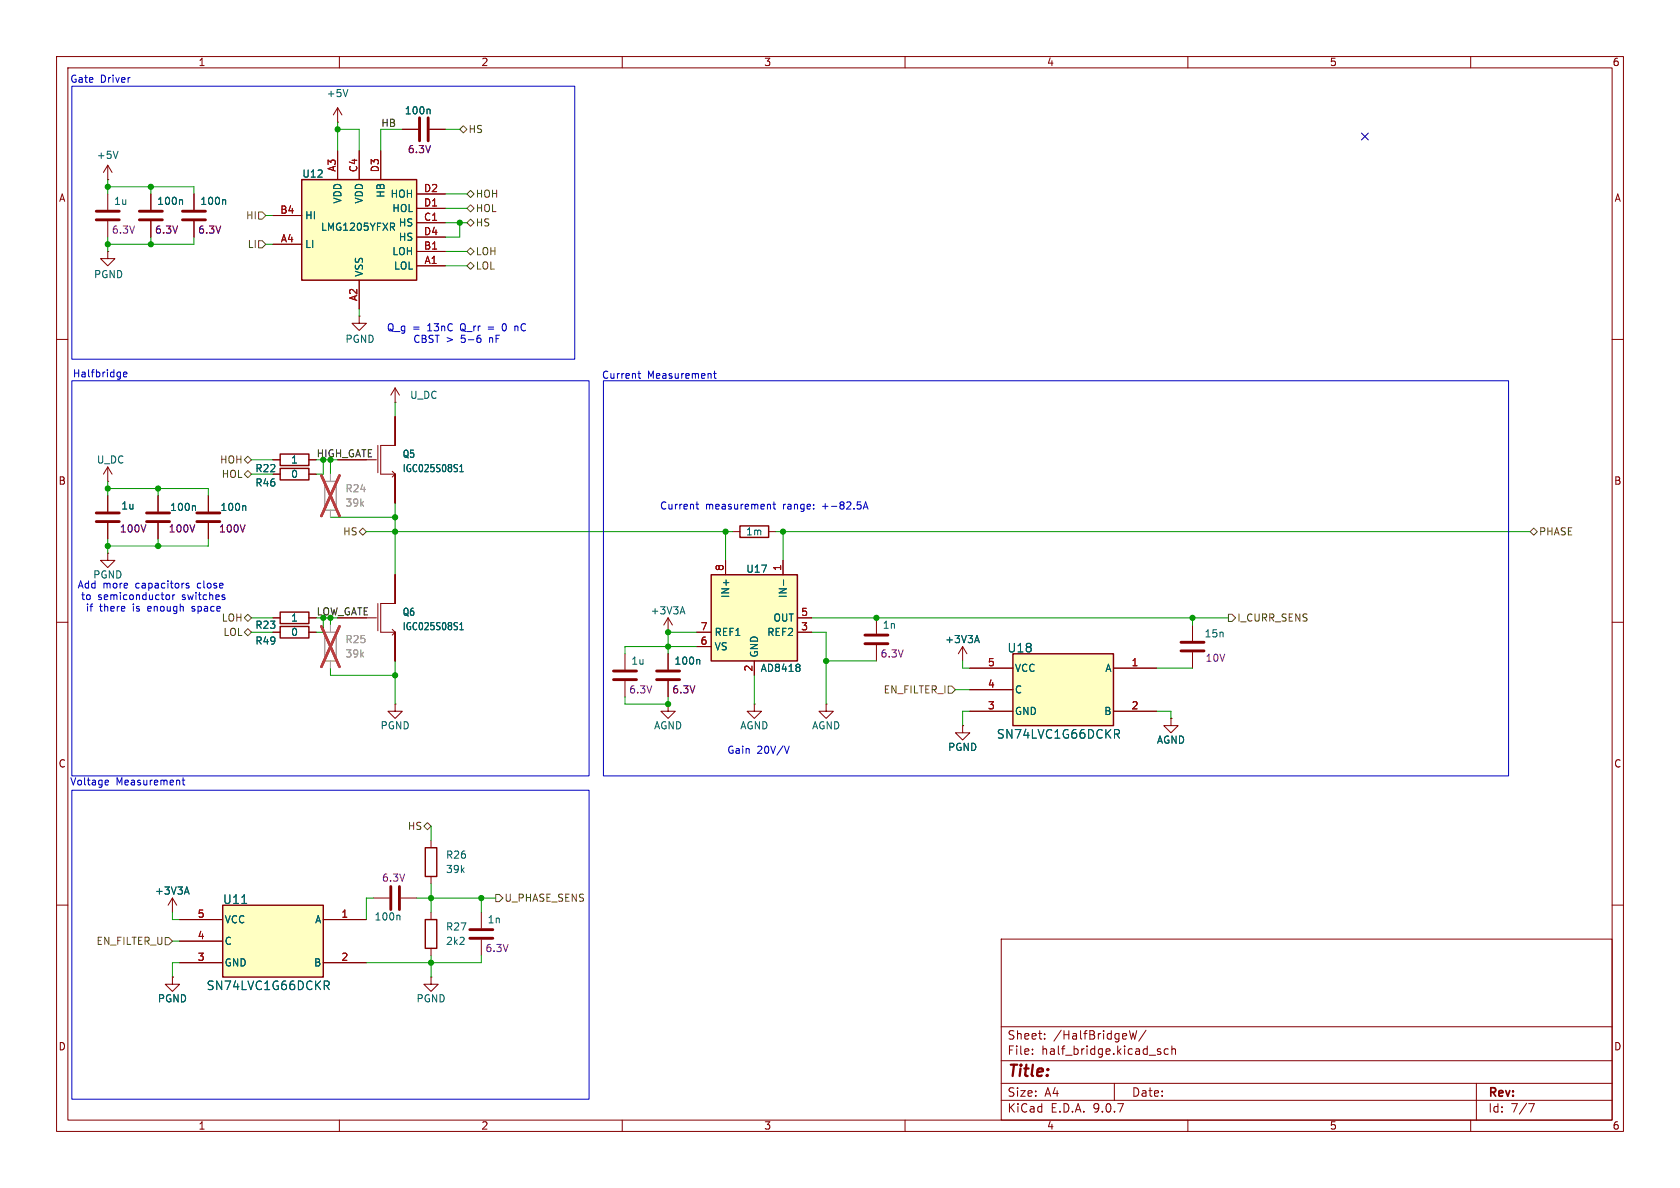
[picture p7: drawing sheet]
<svg xmlns="http://www.w3.org/2000/svg" width="297mm" height="210mm" viewBox="0 0 297 210" stroke-linecap="round" stroke-linejoin="round" font-family="sans-serif">
<g fill="none" stroke="#840000" stroke-width=".18">
<path d="M10 10h277v190h-277zM12 12h273v186h-273zM60 10v2M110 10v2M160 10v2M210 10v2M260 10v2M26.7 34.3v2.8M26.7 39.1v2.8M34.3 34.3v2.8M34.3 39.1v2.8M71.1 22.9h2.8"/>
<path d="M75.9 22.9h2.8M10 60h2M285 60h2M19 97.8v1.3h1.3l-1.3 1.2-1.2-1.2h1.2M19 97.8h.1M19 87.6v2.8M19 92.5v2.8M27.9 87.6v2.8M27.9 92.5v2.8M129.5 94h1.3M135.9 94h1.3M10 110h2"/>
<path d="M48.3 111.8h1.2M54.6 111.8h1.3M118.1 115.6v2.8M285 110h2M118.1 120.4v2.8M146 124.5v1.2h1.3l-1.3 1.3-1.2-1.3h1.2M146 124.5h.1M10 160h2M30.5 172.7v1.3h1.2l-1.2 1.3-1.3-1.3h1.3M30.5 172.7h.1M85.1 161.3v2.8M85.1 166.1v2.8"/>
<path d="M177 166h108v32h-108zM285 160h2M60 198v2M110 198v2M160 198v2M177 194.5h108M177 191.5h108M177 187.5h108M177 181.5h108M182.5 186.3v.1M182.5 185.5v.1M184.7 183.6v.1"/>
<path d="M184.7 182.8v.1M197 191.5v3M199.7 182.2l.3 1.5 .3-1.1 .3 1.1 .4-1.5M202.6 182.1l-1.3 2M204.8 185.9l.4 .1v.2l-.2 .2h-.3M204.8 185.4l.4 .1M206.5 185.5l-.4-.1-.3 .3v.4l.2 .2h.5M207.2 185.5l.2-.1 .3 .1 .1 .9M207.2 184.9v1.5M210 198v2M260 198v2M261 191.5v6.5"/>
<path d="M270.2 195.1h1l-.6 1.5"/>
</g>
<g fill="none" stroke="#840000" stroke-width=".51">
<path d="M24.6 37.3h4.1M24.6 38.9h4.1M32.3 37.3h4M32.3 38.9h4M74.2 20.8v4.1M75.7 20.8v4.1M17 90.7h4.1M17 92.2h4.1M25.9 90.7h4.1M25.9 92.2h4.1M116.1 118.6h4M116.1 120.1h4"/>
<path d="M83.1 164.3h4M83.1 165.9h4"/>
</g>
<path d="M75.9 19.3l.1 .2v.6M32.1 35.3l.2 .2v.6M39.7 35.3l.2 .2v.6M34.4 89.4l.2 .2v.6M123.5 116.6l.2 .2v.6" fill="none" stroke="#006464" stroke-width=".18"/>
<path d="M130.8 93h5.1v2h-5.1zM49.5 110.7h5.1v2.1h-5.1z" fill="none" stroke="#840000" stroke-width=".25"/>
<path d="M53.3 31.8h20.4v17.7h-20.4z" fill="#ffffc2"/>
<path d="M53.3 31.8h20.4v17.7h-20.4z" fill="none" stroke="#840000" stroke-width=".25"/>
<g fill="none" stroke="#840000" stroke-width=".18">
<path d="M48.3 38.1h5M59.7 26.7v5.1M63.5 26.7v5.1M67.3 26.7v5.1M73.7 34.3h5M73.7 36.8h5M73.7 39.4h5M48.3 43.2h5M63.5 55.9v1.3h1.3l-1.3 1.2-1.3-1.2h1.3M63.5 55.9h.1M63.5 49.5v5.1M73.7 41.9h5"/>
<path d="M73.7 44.5h5M73.7 47h5M110.5 115.6v2.8M110.5 120.4v2.8M66 158.8h2.8M70.9 158.8h2.8"/>
</g>
<path d="M69.6 39.5l.2 .2-.2 .3M69.3 40.1l.5 .6M70.5 161.8l.2 .2v.6" fill="none" stroke="#006464" stroke-width=".18"/>
<path d="M108.5 118.6h4M108.5 120.1h4M69.1 156.7v4.1M70.6 156.7v4.1" fill="none" stroke="#840000" stroke-width=".51"/>
<path d="M39.4 160h17.7v12.7h-17.7z" fill="#ffffc2"/>
<path d="M49.5 80.3h5.1v2h-5.1zM49.5 82.8h5.1v2h-5.1zM49.5 108.2h5.1v2h-5.1zM75.2 149.9h2v5h-2zM39.4 160h17.7v12.7h-17.7zM75.2 162.6h2v5h-2z" fill="none" stroke="#840000" stroke-width=".25"/>
<g fill="none" stroke="#840000" stroke-width=".18">
<path d="M59.7 19.1l-.8 1.2M59.7 19.1l.8 1.2M59.7 19.1v2.5M19 34.3v2.8M19 39.1v2.8M59.7 21.6h.1M19 44.5v1.2h1.3l-1.3 1.3-1.2-1.3h1.2M19 44.5h.1M66.8 78.7v4.9M69.8 73.7v5h-2.5v5.1h2.5M19 85.1h.1M19 82.6l-.7 1.2"/>
<path d="M19 82.6l.8 1.2M19 82.6v2.5M36.8 87.6v2.8M36.8 92.5v2.8M48.3 81.3h1.2M48.3 83.8h1.2M54.6 81.3h1.3M54.6 83.8h1.3M59.7 81.3h5.1M69.3 83.3l.5 .5M69.8 83.8l-.5 .5M69.8 83.8v5.1"/>
<path d="M48.3 109.2h1.2M54.6 109.2h1.3M59.7 109.2h6.8M66.8 106.7v4.8M69.3 111.3l.5 .5M69.8 101.6v5.1h-2.5v5.1h2.5M69.8 111.8v5M69.8 111.8l-.5 .5M118.1 109.2l-.8 1.3M118.1 109.2l.8 1.3M118.1 109.2v2.6M30.5 158.8l-.8 1.2"/>
<path d="M30.5 158.8l.7 1.2M30.5 158.8v2.5M76.2 148.6v1.3M76.2 154.9v1.3M31.7 162.6h7.7M31.7 166.4h7.7M31.7 170.2h7.7M57.1 162.6h7.7M57.1 170.2h7.7M76.2 172.7v1.3h1.3l-1.3 1.3-1.3-1.3h1.3M76.2 172.7h.1M76.2 161.3v1.3"/>
<path d="M76.2 167.6v1.3"/>
</g>
<g fill="none" stroke="#006464" stroke-width=".18">
<path d="M61.5 15.8l-.4 1.3M43.3 89.4l.1 .2v.6M81.3 83.4h.6M81.3 82.5l.3-.4v1.3M81.3 110.4l.3-.3v1.2M81.3 111.3h.6M120.3 108.2h.7M120.6 107.3l.5 1.2M32.7 157.7h.6M33 156.8l.4 1.3M42.7 159.7h.9M57.3 173.4h.6l.3 .3-.1 .4-.8 .1"/>
<path d="M57.7 174.2l.5 .7"/>
</g>
<path d="M17 37.3h4.1M17 38.9h4.1M34.8 90.7h4.1M34.8 92.2h4.1" fill="none" stroke="#840000" stroke-width=".51"/>
<path d="M57.4 85.1h2v5.1h-2zM57.4 111.8h2v5h-2z" fill="none" stroke="#a1a1a1" stroke-width=".25"/>
<path d="M58.4 83.8v1.3M58.4 90.2v1.2M58.4 110.5v1.3M58.4 116.8v1.3" fill="none" stroke="#a1a1a1" stroke-width=".18"/>
<path d="M56.8 84l3.2 7.2M60 84l-3.2 7.2M56.8 110.7l3.2 7.2M60 110.7l-3.2 7.2" fill="none" stroke="#e12e31" stroke-width=".46"/>
<path d="M179.1 115.6h17.7v12.7h-17.7z" fill="#ffffc2"/>
<path d="M179.1 115.6h17.7v12.7h-17.7z" fill="none" stroke="#840000" stroke-width=".25"/>
<g fill="none" stroke="#840000" stroke-width=".18">
<path d="M19 31.8h.1M19 29.2l-.7 1.3M19 29.2l.8 1.3M19 29.2v2.6M69.8 71.1h.1M69.8 68.6l-.7 1.3M69.8 68.6l.8 1.3M69.8 68.6v2.5M154.9 109.2v2.8M154.9 114v2.8M170.2 114.3l-.8 1.3M170.2 114.3l.7 1.3"/>
<path d="M170.2 114.3v2.5M171.4 118.1h7.7M196.8 118.1h7.7M210.8 110.5v2.8M210.8 115.3v2.8M69.8 124.5v1.2h1.3l-1.3 1.3-1.2-1.3h1.2M69.8 124.5h.1M118.1 124.5v1.2h1.3l-1.3 1.3-1.3-1.3h1.3M118.1 124.5h.1M170.2 128.3v1.2h1.2l-1.2 1.3-1.3-1.3h1.3M170.2 128.3h.1M171.4 121.9h7.7"/>
<path d="M171.4 125.7h7.7M196.8 125.7h7.7M207 127v1.3h1.3l-1.3 1.2-1.3-1.2h1.3M207 127h.1"/>
</g>
<path d="M20.9 26.7l-.5 1.3M172.4 113.2h.6M172.7 112.3l.4 1.3M197 129h.6l.3 .3-.1 .4-.8 .1M197.4 129.8l.5 .7" fill="none" stroke="#006464" stroke-width=".18"/>
<path d="M152.9 112.3h4.1M152.9 113.8h4.1M208.8 113.5h4.1M208.8 115.1h4.1" fill="none" stroke="#840000" stroke-width=".51"/>
<path d="M125.7 101.6h15.3v15.2h-15.3z" fill="#ffffc2"/>
<path d="M125.7 101.6h15.3v15.2h-15.3z" fill="none" stroke="#840000" stroke-width=".25"/>
<g fill="none" stroke="#840000" stroke-width=".18">
<path d="M26.7 34.3v2.8M26.7 39.1v2.8M34.3 34.3v2.8M34.3 39.1v2.8M48.3 38.1h5M59.7 26.7v5.1M63.5 26.7v5.1M67.3 26.7v5.1M71.1 22.9h2.8M73.7 34.3h5M73.7 36.8h5M73.7 39.4h5"/>
<path d="M75.9 22.9h2.8M48.3 43.2h5M63.5 49.5v5.1M73.7 41.9h5M73.7 44.5h5M73.7 47h5M69.8 73.7v5M19 87.6v2.8M19 92.5v2.8M27.9 87.6v2.8M27.9 92.5v2.8M36.8 87.6v2.8"/>
<path d="M36.8 92.5v2.8M48.3 81.3h1.2M48.3 83.8h1.2M54.6 81.3h1.3M54.6 83.8h1.3M59.7 81.3h5.1M69.8 83.8v5.1M128.3 99.1v2.5M138.4 99.1v2.5M48.3 111.8h1.2M48.3 109.2h1.2M54.6 111.8h1.3"/>
<path d="M54.6 109.2h1.3M59.7 109.2h5.1M69.8 101.6v5.1M69.8 111.8v5M118.1 115.6v2.8M123.2 111.8h2.5M123.2 114.3h2.5M133.3 116.8v2.6M141 111.8h2.5M141 109.2h2.5M171.4 118.1h7.7M196.8 118.1h7.7"/>
<path d="M118.1 120.4v2.8M133.3 124.5v1.2h1.3l-1.3 1.3-1.2-1.3h1.2M133.3 124.5h.1M170.2 128.3h.1M171.4 121.9h7.7M171.4 125.7h7.7M196.8 125.7h7.7M207 127h.1M30.5 172.7h.1M31.7 162.6h7.7M31.7 166.4h7.7M31.7 170.2h7.7"/>
<path d="M57.1 162.6h7.7M57.1 170.2h7.7"/>
</g>
<g fill="none" stroke="#006464" stroke-width=".18">
<path d="M75.9 19.3l.1 .2v.6M32.1 35.3l.2 .2v.6M39.7 35.3l.2 .2v.6M69.6 39.5l.2 .2-.2 .3M69.3 40.1l.5 .6M34.4 89.4l.2 .2v.6M43.3 89.4l.1 .2v.6M81.3 83.4h.6M81.3 82.5l.3-.4v1.3M81.3 110.4l.3-.3v1.2M81.3 111.3h.6M123.5 116.6l.2 .2v.6"/>
<path d="M138.5 102.5v1M141.3 117.5l.1 .2-.1 .2M141.3 118l.1 .2-.1 .4M172.4 113.2h.6M172.7 112.3l.4 1.3M197 129h.6l.3 .3-.1 .4-.8 .1M197.4 129.8l.5 .7M32.7 157.7h.6M33 156.8l.4 1.3M42.7 159.7h.9M57.3 173.4h.6l.3 .3-.1 .4-.8 .1M57.7 174.2l.5 .7"/>
</g>
<g fill="none" stroke="#725600" stroke-width=".18">
<path d="M45.7 37.5h.7l.6 .6-.6 .6h-.7zM81.9 22.2l.6 .7-.6 .6-.6-.6zM82.5 36.8l.7-.6 .6 .6-.6 .7zM82.5 39.4l.7-.7 .6 .7-.6 .6zM83.2 33.7l.6 .6-.6 .6-.7-.6zM45.7 42.5h.7l.6 .7-.6 .6h-.7zM82.5 47l.7-.6 .6 .6-.6 .6zM82.5 44.5l.7-.7 .6 .7-.6 .6zM43.2 83.8l.6-.6 .6 .6-.6 .7zM43.2 81.3l.6-.7 .6 .7-.6 .6zM63.5 94l.6-.7 .7 .7-.7 .6zM270.5 94l.6-.7 .7 .7-.7 .6z"/>
<path d="M43.2 109.2l.6-.6 .6 .6-.6 .7zM43.8 111.1l.6 .7-.6 .6-.6-.6zM217.2 108.6h.6l.6 .6-.6 .7h-.6zM167.6 121.3h.7l.6 .6-.6 .7h-.7zM74.9 146.1l.7-.7 .6 .7-.6 .6zM87.6 158.1h.7l.6 .7-.6 .6h-.7zM29.2 165.7h.6l.7 .7-.7 .6h-.6z"/>
</g>
<g fill="none" stroke="#009600" stroke-width=".18">
<path d="M19 31.8v2.5M19 33h15.3v1.3M26.7 33v1.3M47 38.1h1.3M59.7 21.6v5.1M59.7 22.9h3.8v3.8M71.1 22.9h-3.8v3.8M78.7 22.9h2.6M78.7 34.3h3.8M78.7 39.4h3.8M78.7 36.8h3.8M81.3 39.4v2.5h-2.6"/>
<path d="M19 41.9v2.6M26.7 41.9v1.3M34.3 41.9v1.3h-15.3M47 43.2h1.3M63.5 54.6v1.3M78.7 44.5h3.8M78.7 47h3.8M69.8 71.1v2.6M19 85.1v2.5M19 95.3v2.5M19 86.4h17.8v1.2M27.9 86.4v1.2"/>
<path d="M27.9 95.3v1.2M36.8 95.3v1.2h-17.8M44.4 83.8h3.9M44.4 81.3h3.9M57.1 81.3v2.5h-1.2M58.4 81.3v2.5M58.4 91.4h11.4M64.8 94h64.7M69.8 88.9v12.7M128.3 94v5.1M137.2 94h133.3M138.4 94v5.1"/>
<path d="M44.4 111.8h3.9M44.4 109.2h3.9M57.1 109.2v2.6h-1.2M58.4 109.2v1.3M58.4 118.1v1.3h11.4M69.8 116.8v7.7M123.2 114.3h-12.7v1.3M123.2 111.8h-5.1v3.8M133.3 119.4v5.1M143.5 111.8h2.5v12.7M143.5 109.2h73.7M146 116.8h8.9"/>
<path d="M170.2 116.8v1.3h1.2M204.5 118.1h6.3M210.8 109.2v1.3M110.5 123.2v1.3h7.6v-1.3M168.9 121.9h2.5M171.4 125.7h-1.2v2.6M204.5 125.7h2.5v1.3M66 158.8h-1.2v3.8M73.7 158.8h13.9M76.2 146.1v2.5M76.2 156.2v5.1M85.1 158.8v2.5"/>
<path d="M30.5 161.3v1.3h1.2M30.5 166.4h1.2M31.7 170.2h-1.2v2.5M76.2 168.9v3.8M85.1 168.9v1.3h-20.3"/>
</g>
<path d="M240.7 23.5l1.2 1.2M241.9 23.5l-1.2 1.2" fill="none" stroke="#000084" stroke-width=".18"/>
<g fill="none" stroke="#0000c2" stroke-width=".18">
<path d="M12.7 15.2h88.9v48.3h-88.9zM84.6 59.7h.2l.2 .3v.4l-.4 .1M88.9 57.3l-.1 .4 .1 .7M91 57.6v.9M91.4 57.6l-.4 .2M12.7 67.3h91.4v69.9h-91.4zM21.8 66.2l.6-.1v-.3h-.4l-.2 .2 .1 .6h.5M106.7 67.3h160v69.9h-160zM112.8 66h.5M113 65.6v1.1l.3 .2M126.1 66h.5M126.3 65.6v1.1l.3 .2"/>
<path d="M123 89.1h.5M123.2 88.7v1.1l.3 .2M136 89.1l.2 .2v.7M136.6 89.1h.5M136.8 88.7v1.1l.3 .2M152.6 90l.4-1.3 .5 1.3M152.7 89.6h.6M29.4 105.2v.1M29.9 105.2l.1 .2-.1 .5-.2 .1-.3-.1M30.5 105.1v.9M30.7 105.2l-.2 .2M33.4 103.2l-.3-.1-.2 .2 .1 .2 .4 .1v.3h-.5"/>
<path d="M39.6 105.6l.2 .2-.2 .2M39.6 105.1l.1 .1M12.7 139.7h91.4v54.6h-91.4zM18.8 137.9l.3 .1 .1 .2-.6 .1M19.1 138.7l-.3 .1M32.2 137.9h.5M32.4 137.5v1.1l.3 .2M139.5 131.9l-.4 1.3"/>
</g>
<path d="M58.4 83.8v1.3M58.4 90.2v1.2M58.4 110.5v1.3M58.4 116.8v1.3" fill="none" stroke="#a1a1a1" stroke-width=".18"/>
<path d="M56.8 84l3.2 7.2M60 84l-3.2 7.2M56.8 110.7l3.2 7.2M60 110.7l-3.2 7.2" fill="none" stroke="#e12e31" stroke-width=".46"/>
<g fill="#009600" stroke="#009600" stroke-width=".18">
<circle cx="19" cy="96.5" r=".46"/>
<circle cx="27.9" cy="96.5" r=".46"/>
<circle cx="19" cy="86.4" r=".46"/>
<circle cx="27.9" cy="86.4" r=".46"/>
<circle cx="138.4" cy="94" r=".46"/>
<circle cx="128.3" cy="94" r=".46"/>
<circle cx="69.8" cy="91.4" r=".46"/>
<circle cx="69.8" cy="94" r=".46"/>
<circle cx="69.8" cy="119.4" r=".46"/>
<circle cx="26.7" cy="43.2" r=".46"/>
<circle cx="19" cy="43.2" r=".46"/>
<circle cx="26.7" cy="33" r=".46"/>
<circle cx="19" cy="33" r=".46"/>
<circle cx="118.1" cy="124.5" r=".46"/>
<circle cx="118.1" cy="111.8" r=".46"/>
<circle cx="118.1" cy="114.3" r=".46"/>
<circle cx="210.8" cy="109.2" r=".46"/>
<circle cx="146" cy="116.8" r=".46"/>
<circle cx="154.9" cy="109.2" r=".46"/>
<circle cx="76.2" cy="170.2" r=".46"/>
<circle cx="76.2" cy="158.8" r=".46"/>
<circle cx="85.1" cy="158.8" r=".46"/>
<circle cx="59.7" cy="22.9" r=".46"/>
<circle cx="81.3" cy="39.4" r=".46"/>
</g>
<text font-size="2.8" fill="#840000" x="178" y="190.9">Title:</text>
<g font-size="2.1" fill="#006464">
<text x="178" y="115.5">U18</text>
<text x="176.1" y="130.8">SN74LVC1G66DCKR</text>
<text x="39.3" y="160">U11</text>
<text x="36.4" y="175.2">SN74LVC1G66DCKR</text>
</g>
<g font-size="2.1" fill="#840000">
<text x="178" y="184">Sheet:</text>
<text x="186.2" y="184">/HalfBridgeW/</text>
<text x="178" y="186.7">File:</text>
<text x="184.1" y="186.7">half_bridge.kicad_sch</text>
<text x="178" y="196.9">KiCad</text>
<text x="178" y="194.1">Size:</text>
<text x="184.7" y="194.1">A4</text>
<text x="185.7" y="196.9">E.D.A.</text>
<text x="193.3" y="196.9">9.0.7</text>
<text x="200" y="194.1">Date:</text>
<text x="263" y="194.3">Rev:</text>
<text x="263" y="196.9">Id:</text>
<text x="267.1" y="196.9">7/7</text>
</g>
<g font-size="1.8" fill="#840000">
<text x="35" y="11.9">1</text>
<text x="85" y="11.9">2</text>
<text x="135" y="11.9">3</text>
<text x="185" y="11.9">4</text>
<text x="235" y="11.9">5</text>
<text x="285" y="11.9">6</text>
<text x="10.3" y="35.9">A</text>
<text x="285.3" y="35.9">A</text>
<text x="10.3" y="85.9">B</text>
<text x="285.3" y="85.9">B</text>
<text x="10.3" y="135.9">C</text>
<text x="285.3" y="135.9">C</text>
<text x="10.3" y="185.9">D</text>
<text x="285.3" y="185.9">D</text>
<text x="35" y="199.9">1</text>
<text x="85" y="199.9">2</text>
<text x="135" y="199.9">3</text>
<text x="185" y="199.9">4</text>
<text x="235" y="199.9">5</text>
<text x="285" y="199.9">6</text>
</g>
<g font-size="1.8" fill="#0000c2">
<text x="12.3" y="14.8">Gate</text>
<text x="17.7" y="14.8">Driver</text>
<text x="68.3" y="58.8">Q_g</text>
<text x="72.9" y="58.8">=</text>
<text x="75.7" y="58.8">13nC</text>
<text x="81.7" y="58.8">Q_rr</text>
<text x="86.7" y="58.8">=</text>
<text x="89.5" y="58.8">0</text>
<text x="91.8" y="58.8">nC</text>
<text x="73" y="60.8">CBST &gt;</text>
<text x="81.6" y="60.8">5-6</text>
<text x="86.8" y="60.8">nF</text>
<text x="12.8" y="66.9">Halfbridge</text>
<text x="106.3" y="67.2">Current</text>
<text x="114.5" y="67.2">Measurement</text>
<text x="116.6" y="90.3">Current</text>
<text x="124.7" y="90.3">measurement</text>
<text x="138.5" y="90.3">range:</text>
<text x="145.6" y="90.3">+-82.5A</text>
<text x="13.6" y="104.2">Add</text>
<text x="14.2" y="106.3">to</text>
<text x="17.3" y="106.3">semiconductor</text>
<text x="18.2" y="104.2">more</text>
<text x="24.1" y="104.2">capacitors</text>
<text x="32.3" y="106.3">switches</text>
<text x="35.2" y="104.2">close</text>
<text x="15.1" y="108.3">if</text>
<text x="17.6" y="108.3">there</text>
<text x="23.6" y="108.3">is</text>
<text x="26.4" y="108.3">enough</text>
<text x="34.4" y="108.3">space</text>
<text x="128.5" y="133.5">Gain</text>
<text x="133.8" y="133.5">20V/V</text>
<text x="12.3" y="139">Voltage</text>
<text x="20.5" y="139">Measurement</text>
</g>
<g font-size="1.8" fill="#006464">
<text x="57.7" y="17.4">+5V</text>
<text x="71.5" y="20.4">100n</text>
<text x="17" y="28.3">+5V</text>
<text x="53.3" y="31.6">U12</text>
<text x="68.2" y="35.1" transform="rotate(-90 68.2 35.1)">HB</text>
<text x="69" y="35.2">HOH</text>
<text x="20.1" y="36.4">1u</text>
<text x="27.7" y="36.4">100n</text>
<text x="35.3" y="36.4">100n</text>
<text x="53.8" y="39">HI</text>
<text x="56.7" y="41">LMG1205YFXR</text>
<text x="60.6" y="36.1" transform="rotate(-90 60.6 36.1)">VDD</text>
<text x="64.4" y="36.1" transform="rotate(-90 64.4 36.1)">VDD</text>
<text x="69.3" y="37.7">HOL</text>
<text x="70.4" y="40.2">HS</text>
<text x="53.8" y="44">LI</text>
<text x="69.3" y="45.3">LOH</text>
<text x="69.6" y="47.9">LOL</text>
<text x="70.4" y="42.8">HS</text>
<text x="16.5" y="49.4">PGND</text>
<text x="64.4" y="49" transform="rotate(-90 64.4 49)">VSS</text>
<text x="61" y="60.8">PGND</text>
<text x="72.4" y="70.7">U_DC</text>
<text x="17" y="82.1">U_DC</text>
<text x="45" y="83.7">R22</text>
<text x="51.4" y="82.1">1</text>
<text x="71.1" y="81.1">Q5</text>
<text x="71.1" y="83.7">IGC025S08S1</text>
<text x="45" y="86.2">R46</text>
<text x="51.4" y="84.7">0</text>
<text x="21.3" y="90.3">1u</text>
<text x="30" y="90.5">100n</text>
<text x="38.9" y="90.5">100n</text>
<text x="131.8" y="94.8">1m</text>
<text x="131.8" y="101.4">U17</text>
<text x="16.4" y="102.5">PGND</text>
<text x="129.1" y="105.8" transform="rotate(-90 129.1 105.8)">IN+</text>
<text x="139.3" y="105.8" transform="rotate(-90 139.3 105.8)">IN-</text>
<text x="45" y="111.4">R23</text>
<text x="51.4" y="112.6">0</text>
<text x="51.4" y="110.1">1</text>
<text x="71.1" y="109.1">Q6</text>
<text x="71.1" y="111.6">IGC025S08S1</text>
<text x="114.9" y="108.8">+3V3A</text>
<text x="126.2" y="112.6">REF1</text>
<text x="135.5" y="112.6">REF2</text>
<text x="136.6" y="110.1">OUT</text>
<text x="156" y="111.4">1n</text>
<text x="167" y="113.9">+3V3A</text>
<text x="212.9" y="112.9">15n</text>
<text x="45" y="114.1">R49</text>
<text x="111.5" y="117.7">1u</text>
<text x="119.1" y="117.7">100n</text>
<text x="126.2" y="115.2">VS</text>
<text x="134.2" y="116.3" transform="rotate(-90 134.2 116.3)">GND</text>
<text x="134.4" y="119">AD8418</text>
<text x="179.3" y="119">VCC</text>
<text x="195.3" y="119">A</text>
<text x="179.3" y="122.8">C</text>
<text x="67.2" y="129.1">PGND</text>
<text x="115.5" y="129.1">AGND</text>
<text x="130.8" y="129.1">AGND</text>
<text x="143.5" y="129.1">AGND</text>
<text x="179.3" y="126.6">GND</text>
<text x="195.1" y="126.6">B</text>
<text x="204.4" y="131.7">AGND</text>
<text x="167.5" y="132.9">PGND</text>
<text x="78.7" y="154.5">39k</text>
<text x="78.7" y="152">R26</text>
<text x="27.3" y="158.3">+3V3A</text>
<text x="39.6" y="163.4">VCC</text>
<text x="39.6" y="167.2">C</text>
<text x="55.6" y="163.4">A</text>
<text x="66.1" y="162.9">100n</text>
<text x="78.7" y="167.2">2k2</text>
<text x="78.7" y="164.7">R27</text>
<text x="86.1" y="163.4">1n</text>
<text x="39.6" y="171">GND</text>
<text x="55.4" y="171">B</text>
<text x="27.8" y="177.4">PGND</text>
<text x="73.5" y="177.4">PGND</text>
</g>
<text font-size="1.8" fill="#0f0f0f" x="67.3" y="22.5">HB</text>
<g font-size="1.8" fill="#725600">
<text x="82.7" y="23.7">HS</text>
<text x="84" y="35.2">HOH</text>
<text x="43.4" y="39">HI</text>
<text x="84" y="37.7">HOL</text>
<text x="84" y="40.2">HS</text>
<text x="43.7" y="44">LI</text>
<text x="84" y="47.9">LOL</text>
<text x="84" y="45.3">LOH</text>
<text x="38.8" y="82.1">HOH</text>
<text x="39.1" y="84.7">HOL</text>
<text x="60.6" y="94.8">HS</text>
<text x="272" y="94.8">PHASE</text>
<text x="39.1" y="110.1">LOH</text>
<text x="39.4" y="112.6">LOL</text>
<text x="218.6" y="110.1">I_CURR_SENS</text>
<text x="156.1" y="122.8">EN_FILTER_I</text>
<text x="72" y="146.9">HS</text>
<text x="89.1" y="159.6">U_PHASE_SENS</text>
<text x="17" y="167.2">EN_FILTER_U</text>
</g>
<g font-size="1.8" fill="#840084">
<text x="72" y="27.3">6.3V</text>
<text x="19.7" y="41.5">6.3V</text>
<text x="27.3" y="41.5">6.3V</text>
<text x="34.9" y="41.5">6.3V</text>
<text x="21.1" y="94.3">100V</text>
<text x="29.7" y="94.3">100V</text>
<text x="38.6" y="94.3">100V</text>
<text x="155.6" y="116.4">6.3V</text>
<text x="213" y="117.2">10V</text>
<text x="111.1" y="122.8">6.3V</text>
<text x="118.7" y="122.8">6.3V</text>
<text x="67.4" y="156.1">6.3V</text>
<text x="85.7" y="168.5">6.3V</text>
</g>
<g font-size="1.8" fill="#a90000">
<text x="59.4" y="30.5" transform="rotate(-90 59.4 30.5)">A3</text>
<text x="63.2" y="30.6" transform="rotate(-90 63.2 30.6)">C4</text>
<text x="67.1" y="30.6" transform="rotate(-90 67.1 30.6)">D3</text>
<text x="74.9" y="34">D2</text>
<text x="49.5" y="37.8">B4</text>
<text x="74.9" y="36.6">D1</text>
<text x="74.9" y="39.1">C1</text>
<text x="74.9" y="41.7">D4</text>
<text x="49.5" y="42.9">A4</text>
<text x="74.9" y="44.2">B1</text>
<text x="74.9" y="46.7">A1</text>
<text x="63.2" y="53.3" transform="rotate(-90 63.2 53.3)">A2</text>
<text x="128" y="101" transform="rotate(-90 128 101)">8</text>
<text x="138.2" y="101" transform="rotate(-90 138.2 101)">1</text>
<text x="123.8" y="111.5">7</text>
<text x="141.5" y="109">5</text>
<text x="141.5" y="111.5">3</text>
<text x="123.8" y="114">6</text>
<text x="133.1" y="118.8" transform="rotate(-90 133.1 118.8)">2</text>
<text x="174.6" y="117.9">5</text>
<text x="200" y="117.9">1</text>
<text x="174.6" y="121.7">4</text>
<text x="174.6" y="125.5">3</text>
<text x="200" y="125.5">2</text>
<text x="34.9" y="162.3">5</text>
<text x="34.9" y="166.1">4</text>
<text x="60.3" y="162.3">1</text>
<text x="34.9" y="169.9">3</text>
<text x="60.3" y="169.9">2</text>
</g>
<g font-size="1.8" fill="#009600">
<text x="55.9" y="80.9">HIGH_GATE</text>
<text x="55.9" y="108.9">LOW_GATE</text>
</g>
<g font-size="1.8" fill="#989898">
<text x="61" y="89.8">39k</text>
<text x="61" y="87.2">R24</text>
<text x="61" y="113.9">R25</text>
<text x="61" y="116.4">39k</text>
</g>
</svg>
